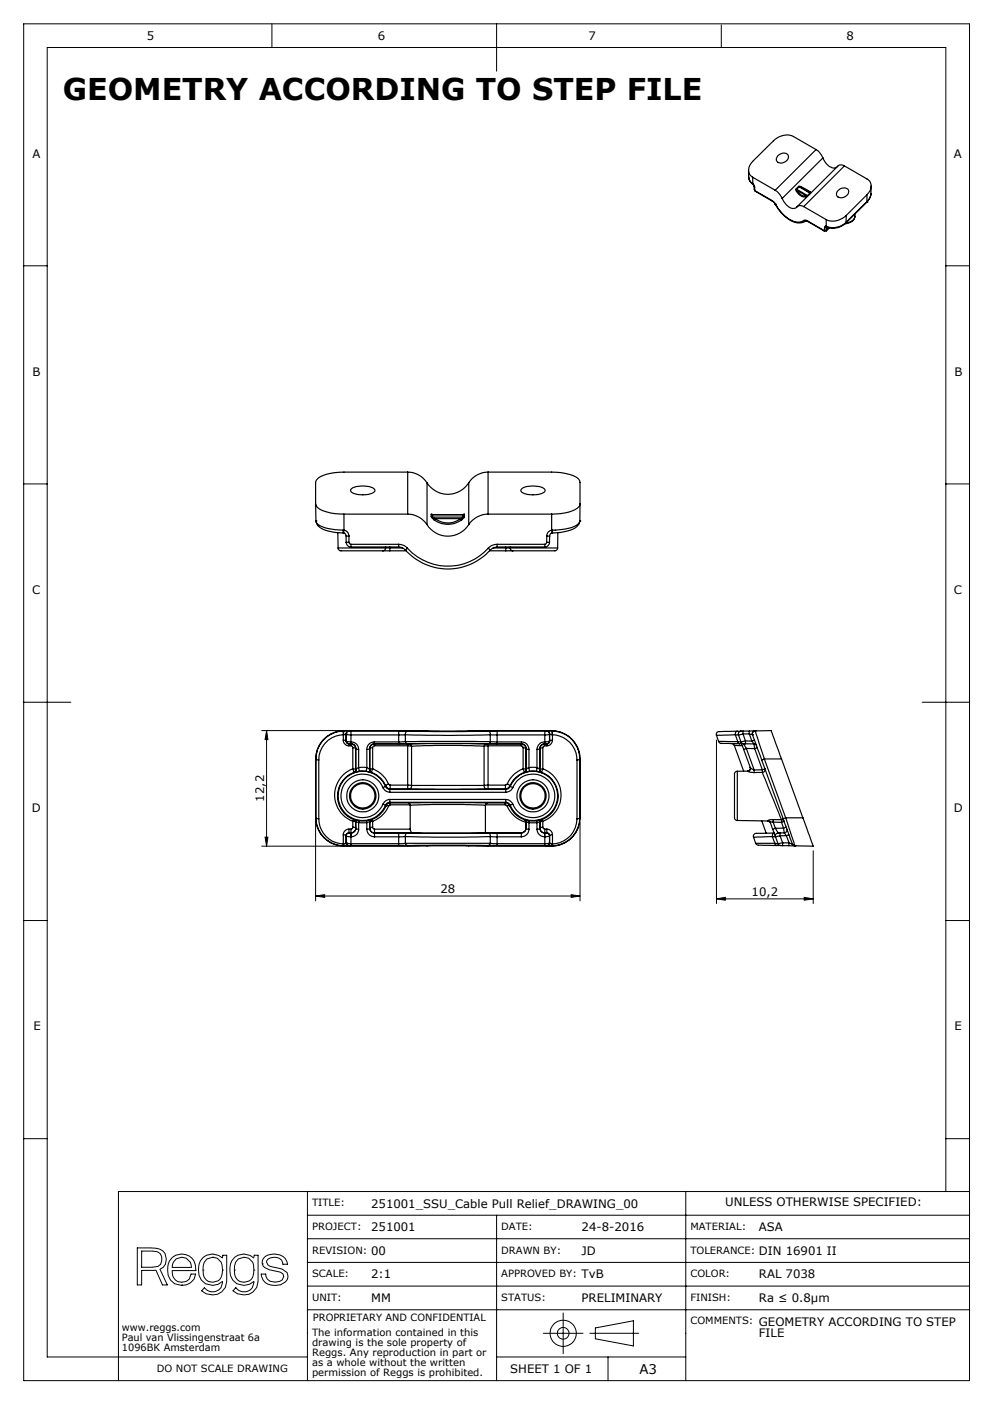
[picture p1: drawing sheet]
<svg xmlns="http://www.w3.org/2000/svg" width="210mm" height="297mm" viewBox="0 0 210 297" stroke-linecap="round" stroke-linejoin="round" font-family="sans-serif">
<g fill="none" stroke="#000" stroke-width=".21">
<path d="M5 5h200v287.1h-200zM57.5 5v5.1M105 5v10.1M152.5 5.3v4.8M5 56.2h5M200 56.2h5M5 102.4h5M200 102.4h5M5 148.6h10M55.4 154.5h16.4M56.4 154.5v24.5M56.4 154.5l.3 2h-.6z"/>
<path d="M151.5 156.6v34.5M195 148.6h10M55.4 179h16.4M56.1 177.1h.6l-.3 1.9zM66.7 174v16.6M122.7 174v16.6M172 180v11.1M5 194.7h5M66.7 189.5l2-.2v.5zM66.7 189.5h56M120.8 189.3l1.9 .2-1.9 .3zM151.5 190.1l1.9-.3v.6z"/>
<path d="M151.5 190.1h20.5M170.1 189.8l1.9 .3-1.9 .3zM200 194.7h5M5 240.9h5M65 252.1v40M65 257.1h140M105 257.1v35M145 252.1v40M200 252.1v-242h-190v277h55M200 240.9h5M205 252.1h-180v40M29 264h2.9a3.1 3.1 0 0 1 3 1.1 2.31 2.31 0 0 1-1.1 3.4l1.6 3.3h-1l-1.4-3.1h-3v3.1h-1z"/>
<path d="M30 264.7l3.3 .1a1.81 1.81 0 0 1 .1 3.1l-1.2 .2h-2.2zM37.3 266.3l1.1-.3a2.04 2.04 0 0 1 2.1 2.1h-4.1l.3-1.1zM38.4 271.2a2.05 2.05 0 0 1-2-2.4h5a3 3 0 0 0-2.9-3.5 3 3 0 0 0-3 3.4 2.92 2.92 0 0 0 2.9 3.2M38.4 271.9h.1M38.4 271.2h.1M38.4 266h.1M38.5 271.8h.1M40.4 269.6l-.4 1-.6 .5-.9 .1M40.4 269.5h1a2.67 2.67 0 0 1-2.9 2.4M40.4 269.5v.1M42.9 268.7a2.11 2.11 0 0 0 2.1 2.5 2.11 2.11 0 0 0 2.1-2.5M42.9 268.7h.1"/>
<path d="M43 266a3.1 3.1 0 0 1 4 .1l.1-.6h.8v5.6a3.1 3.1 0 0 1-2 2.7 3.1 3.1 0 0 1-3.2-.8l.5-.6a2.2 2.2 0 0 0 3.5 0l.4-1.3a2.97 2.97 0 0 1-3.4 .6 2.97 2.97 0 0 1-1.7-3 3.3 3.3 0 0 1 1-2.7zM45 266a2.19 2.19 0 0 0-2.1 2.7M45 266a2.24 2.24 0 0 1 2.1 2.7M45 266h.1M47.1 268.7h.1M49.6 268.7a2.14 2.14 0 0 1 .7-2.3 2.14 2.14 0 0 1 2.3-.2l.8 .8 .3 1.7M49.6 268.7a2.11 2.11 0 0 0 2 2.5 2.11 2.11 0 0 0 2.1-2.5M49.6 268.7h.1M49.6 266a3.1 3.1 0 0 1 4.1 .1l.1-.6h.8v5.6a3.1 3.1 0 0 1-2 2.7 3.1 3.1 0 0 1-3.3-.8l.5-.6a2.2 2.2 0 0 0 3.6 0l.3-1.3a2.97 2.97 0 0 1-3.4 .6 2.97 2.97 0 0 1-1.7-3 3.3 3.3 0 0 1 1-2.7zM53.7 268.7h.1M55.5 267.4h.1M56 265.9a3.5 3.5 0 0 1 4.4 .4l.4 1.1h-1a1.78 1.78 0 0 0-2.6-1.3l-.5 .2-.3 .6a1.2 1.2 0 0 0 1.2 1.1l.5 .1a4.2 4.2 0 0 1 2.6 1.1l.2 .8a2.77 2.77 0 0 1-3.5 1.8 2.37 2.37 0 0 1-2.2-2.3h1a1.53 1.53 0 0 0 .9 1.5 2.91 2.91 0 0 0 2.6-.2l.3-.8a1.04 1.04 0 0 0-1.1-1l-1.8-.4a2.09 2.09 0 0 1-1.6-1.2v-.8z"/>
<path d="M65 277.1h140M65 262h140M65 267h140M65 272.1h140M119.1 277.7v8.6M105 287.1h40M114.9 282h8.4M124.7 282h10.4M125.9 280.9l8-1.5v5.3l-8-1.5zM128.6 287.1v5"/>
<circle cx="119.1" cy="282" r="2.76"/>
<circle cx="119.1" cy="282" r="1.23"/>
</g>
<g fill="#000">
<path d="M56.4 154.5l.3 2h-.6zM56.1 177.1h.6l-.3 1.9z"/>
<path d="M66.7 189.5l2-.2v.5zM120.8 189.3l1.9 .2-1.9 .3zM151.5 190.1l1.9-.3v.6zM170.1 189.8l1.9 .3-1.9 .3z"/>
</g>
<g fill="none" stroke="#000" stroke-width=".25">
<path d="M158.3 36.1v1.4M158.3 37.5a1.92 1.92 0 0 0 .9 1.5M158.4 37.5l.2 .9 .5 .4M159.1 38.8l.1 .2M159.1 38.8l.1 .1M159.2 37.5v1.4M159.2 37.5l4.7 2.7M159.2 38.9l.4 .7M159.2 38.9v.1M159.2 39h.1M159.2 39l.3 .5M159.5 39.5l.1 .1"/>
<path d="M159.5 39.5v.5M159.6 39.6v.5M164.5 32.9a1.26 1.26 0 0 1 2.3 .3 1.5 1.5 0 0 1-1.1 1.2 1.5 1.5 0 0 1-1.5-.4v-.6zM168.4 40v.4M168.4 40h.1M168.9 39.4l.5 .1M168.9 39.4l.1 .1M168.9 39.4l-.5 .6M169 39.5l.3 .1M169 39.5l-.5 .5M169 39.5l2.3 1.3M169.3 39.6l1.9 1.1"/>
<path d="M169.4 39.5l2.1 1.2M169.4 39.5l-.1 .1M172.6 31.6a3.7 3.7 0 0 1 1.4 1.8M172.6 31.6l-4.8-2.7a3.8 3.8 0 0 0-4.2 .9l-4.4 4.3a2.08 2.08 0 0 0 0 3.4M172.6 31.6l-8.7 8.6M174 33.4a2.64 2.64 0 0 0 2.7 2.1l.3-.2M174 33.4l-8.6 8.6M178.6 35.1l4.7 2.7a1.97 1.97 0 0 1 0 3.4M178.6 35.1a1.11 1.11 0 0 0-1.4 0l-8.6 8.6M178.6 35.1l-8.6 8.6M184.2 39.4v1.6M159.5 40l.3 .5"/>
<path d="M159.5 40l.1 .1M159.6 40.1l.1 .3M159.7 40.4l.1 .1M159.7 40.4l3.6 2M159.8 40.5l3.6 2.1M163.3 42.4l.7 .7M163.3 42.4l.1 .2M163.4 42.6l.5 .6M163.9 43.2a7.3 7.3 0 0 0 4.9 4l.8-.1 .8-.4M163.9 40.2l.7 .5 .8 1.3M163.9 43.2h.1M164 43.1a7 7 0 0 0 4.6 3.9l.8-.1 .6-.3"/>
<path d="M164 43.1l-.1 .1M165.4 42l.2 .3a2.44 2.44 0 0 0 2.6 1.7 1.19 1.19 0 0 1 1.8-.3M168.4 40.4a2.06 2.06 0 0 0 2.1 1.2M168.5 40l.1 .3M168.5 40l2.3 1.4M168.6 40.3l-.2 .1M168.6 40.3a1.73 1.73 0 0 0 1.9 1.1M168.6 40.3l1.9 1.1M170 43.7l4.7 2.8M170 46.6l.3 .2h.4M170 46.6l.7 .1M170.5 41.4v.2"/>
<path d="M170.7 46.7v.1M170.7 46.7l3.5 2.1M170.7 46.8l3.6 2.1M170.8 41.4h-.3M170.8 41.4h.1M170.9 41.4l-.4 .2M171.2 40.7l.1 .1M171.2 40.7h.3M171.3 40.8l.1 .1M171.3 40.8l-.5 .6M171.4 40.9l-.5 .5M171.5 40.7l-.1 .2"/>
<path d="M174.2 48.8l.1 .1M174.4 48.6l-.2 .2M174.4 48.1h.4M174.4 48.6h.4M174.4 48.1v.5M174.7 47.8l.1 .1M174.7 47.8h-.2l-.1 .3M174.7 47.8l.2 .2M174.7 46.5v1.3M174.8 48.8l-.5 .1M174.8 47.9l.1 .1M174.8 48.6v.2"/>
<path d="M174.8 48.1v.5M174.8 48v.1M174.9 48l-.1 .1M175.3 48.3v-.1l-.5 .4M175.3 48.3l-.5 .5M175.4 48.2l-.1 .1M177.3 40.2a1.34 1.34 0 0 1 2.2 .2 1.48 1.48 0 0 1-1 1.3 1.48 1.48 0 0 1-1.5-.3v-.7zM178.9 47.1a3.7 3.7 0 0 1-4 .9M178.9 47a3.8 3.8 0 0 1-4.1 .9M178.9 47v.1M179 45.6a3.8 3.8 0 0 1-4.3 .9M179 45.6l-.1 1.4"/>
<path d="M180.8 45.8a2.07 2.07 0 0 1-2.1 1.6M180.8 45.3a1.75 1.75 0 0 1-1.8 1.9h-.2M183.3 42.8h.1M183.3 42.6v.2M183.3 42.8l-4.4 4.3M183.3 41.2l-4.3 4.4M183.3 41.2v1.4M183.3 42.6l-4.4 4.4M184.2 41.1l-.4 1-.5 .7M184.2 41v.1a2.54 2.54 0 0 1-.9 1.5M86.2 99.9h-13.5a8.2 8.2 0 0 0-5.7 1.6l-.3 .6v4.5M86.2 99.9a5 5 0 0 1 4.1 2.2"/>
<path d="M86.2 99.9v8.9M103.2 99.9h13.5l2.9 .3a4.5 4.5 0 0 1 3 1.5l.1 4.9M103.2 99.9a4.9 4.9 0 0 0-4.1 2.2M103.2 99.9v8.9M66.7 106.6a1.96 1.96 0 0 0 1.5 1.4 11.3 11.3 0 0 0 4.5 .8M66.7 106.6l.1 3.6M66.8 110.2a2.28 2.28 0 0 0 2.1 2l2 .4 1.7 .1M66.8 110.2h.1M66.8 110.2a1.74 1.74 0 0 0 1.5 1.3l2.5 .5 1.8 .1M71.4 112.7l.1 3.2M71.5 115.9a.76 .76 0 0 0 1.1 .6h8.4M71.5 115.9h10"/>
<path d="M72.6 112.1v.6M72.6 112.1h.1M72.6 112.7h.1M72.7 112.7l.4 .3 .1 .4M72.7 112.1a1.3 1.3 0 0 1 1.1 1.3M72.7 112.1v.6M72.7 108.8v3.3M72.7 108.8h13.5M73.2 114.7l.4 .8 .6 .2M73.2 113.4h.6M73.2 114.7h.6M73.2 113.4v1.3"/>
<path d="M73.8 114.7l.4 .4M73.8 113.4v1.3M74.2 115.1v.6M74.2 115.7h10.1M74.2 115.1h10.1M74.3 103.5a4.8 4.8 0 0 1 4.9 0l.1 .2a2.51 2.51 0 0 1-2.6 1 3.5 3.5 0 0 1-2.5-.8zM81 116.5h1.4M81.5 115.9a.6 .6 0 0 1-.5 .6M81.5 115.9h.9M81.5 115.7v.2M82.4 115.9v.6M82.4 116.5h3.5"/>
<path d="M82.4 115.7v.2M82.4 115.9h2.8M84.3 115.7l.8 .2 .6 .5M84.3 115.1l.4 .1a2.11 2.11 0 0 1 1.4 .8M84.3 115.1v.6M85.7 116.3a12 12 0 0 0 18 0M86.1 116a11.5 11.5 0 0 0 17.2 0M86.1 116l-.4 .4M86.2 108.8a5.1 5.1 0 0 1 4.1 2.2M90.3 111a5.2 5.2 0 0 0 8.8 0M90.3 102.1a5.2 5.2 0 0 0 8.8 0M90.3 102.1v8.9"/>
<path d="M91.2 109.3l.6 .7M91.2 109.3l.3 .1M91.2 108.8l.3 .1M91.2 108.8l.4 .1M91.2 108.8v.5M91.5 108.9h.1M91.5 109.4l.5 .3M91.5 109.4h6.5M91.5 108.9v.5M91.5 108.9h6.5M91.5 108.9h6.4M91.8 110a4.9 4.9 0 0 0 5.8 0"/>
<path d="M92 109.7l-.2 .3M92 109.7a4.5 4.5 0 0 0 5.4 0M92 109.7h5.4M97.4 109.7l.2 .3M97.9 108.9h.1M98 109.4l-.6 .3M98 108.9v.5M98.2 109.3l-.6 .7M98.2 109.3l-.2 .1M98.2 108.8l-.2 .1M98.2 108.8l-.3 .1M98.2 108.8v.5"/>
<path d="M99.1 102.1v8.9M103.2 108.8a4.9 4.9 0 0 0-4.1 2.2M103.2 108.8h13.5M103.5 116.5h3.5M104.3 115.9h2.7M105.1 115.7l-.7 .2-.7 .5-.4-.4M105.1 115.1l-1.2 .3-.6 .6M105.1 115.1v.6M105.1 115.7h10.1M105.1 115.1h10.1M107 115.9h.9M107 115.9v.6"/>
<path d="M107 116.5h1.4M107 115.7v.2M107.9 115.7v.2M107.9 115.9a.55 .55 0 0 0 .5 .6M107.9 115.9h10M110.3 103.5a4.8 4.8 0 0 1 4.9 0l.1 .2a2.12 2.12 0 0 1-2.2 1 3.6 3.6 0 0 1-2.9-.8zM115.2 115.1v.6M115.6 114.7l-.1 .3-.3 .1M115.6 114.7h.6M115.6 113.4h.6M115.6 113.4v1.3M116.2 114.7l-.3 .8-.7 .2"/>
<path d="M116.2 113.4v1.3M116.7 112.1a1.22 1.22 0 0 0-1.1 1.3M116.7 112.1h.1M116.7 112.1l.1 .6M116.7 108.8v3.3M116.8 112.7h.1M116.8 112.7l-.4 .3-.2 .4M117.9 115.9a.8 .8 0 0 1-1.1 .6h-8.4M118 112.7l-.1 3.2M122.6 110.2a2.73 2.73 0 0 1-2.5 2.1l-.5 .1a5.5 5.5 0 0 1-2.8 .2v-.5M122.6 110.2h.1M122.6 110.2v.1a2.67 2.67 0 0 1-2.4 1.5l-3.4 .3"/>
<path d="M122.7 106.6a1.81 1.81 0 0 1-1.7 1.5l-2.4 .6-1.9 .1M122.7 106.6l-.1 3.6M72.6 154.6a5.9 5.9 0 0 0-5.8 5.9M72.6 154.6v.8M72.6 154.6h.1M72.6 156.6l.6 .2M72.6 155.4a5.3 5.3 0 0 0-5.2 5.4M72.6 156.6a1.2 1.2 0 0 0 1.2 1.2M72.6 155.4v1.2M72.6 155.4h.1M72.7 154.6l1.1 .1M72.7 154.5l20.5 .2 23.5-.2"/>
<path d="M72.7 154.6v.8M72.7 154.5a6.1 6.1 0 0 0-6 6M72.7 154.5v.1M73.2 155.3l.3 .1 .7 .1M73.2 156.7l1 .2M73.2 156.7a.6 .6 0 0 0 .6 .6M73.2 155.3h.1M73.2 156.8a.6 .6 0 0 0 .6 .6M73.2 155.3l-.5 .1M73.2 155.3v1.5M73.8 154.7h.4M73.8 154.7h.1"/>
<path d="M73.8 154.7a.6 .6 0 0 0-.6 .6M73.8 157.3h.4M73.8 157.4v.4M73.8 157.3v.1M73.8 157.4h.4M73.8 157.8h.4M74.2 154.7v.8M74.2 156.9v.4M74.2 157.4a.96 .96 0 0 1 1 1M74.2 157.8l.3 .1 .1 .3M74.2 157.4v.4M74.2 154.7h10.1"/>
<path d="M74.2 157.3h.1M74.2 155.5h10.1M74.2 156.9h.1M74.2 155.5v1.4M74.3 156.9a1.57 1.57 0 0 1 1.5 1.6M74.3 157.3a.96 .96 0 0 1 .9 1M74.3 156.9v.4M74.3 157.3l-.1 .1M74.6 158.2l.6 .2M74.6 158.2v4.4M75.2 158.3l.6 .2M75.2 158.3v.1"/>
<path d="M75.2 158.3v4.6M75.8 158.5v3.9M77.6 158.5v3.9M78.2 158.3l-.6 .2M78.2 158.3v.1M78.2 158.3v4.6M78.8 158.2l-.6 .2M78.8 158.2v4.4M79.2 156.9a1.57 1.57 0 0 0-1.6 1.6M79.2 157.3a.96 .96 0 0 0-1 1M79.2 156.9v.4M79.2 157.3h5.1"/>
<path d="M79.2 157.3v.1M79.2 156.9h5.1M79.2 157.4a.96 .96 0 0 0-1 1M79.2 157.4v.4M79.2 157.8l-.3 .1-.1 .3M79.2 157.4h7M79.2 157.8h7M84.3 154.7h1.8M84.3 157.3h1.8M84.3 154.7v.8M84.3 156.9v.4M84.3 155.5v1.4"/>
<path d="M85.7 156.9h18M85.7 155.4l8.6 .2 9.4-.2M85.7 156.9l.4 .4M85.7 155.4l-1.4 .1M85.7 156.9h-1.4M85.7 155.4v1.5M86.1 154.7h17.2M86.1 154.7a.6 .6 0 0 0-.4 .7M86.1 157.3h17.2M86.2 157.4h.3M86.2 157.8l.8 .1M86.2 157.4v.4"/>
<path d="M86.2 157.8v8.3M86.5 157.4h16.4M86.5 157.4l.4 .1 .1 .4M87 157.9l5-.2 10.4 .2M87 157.9v8.3M102.4 157.9v8.3M102.9 157.4h.3M102.9 157.4l-.3 .1-.2 .4M103.2 157.4v.4M103.2 157.8l-.8 .1M103.2 157.8v8.3M103.2 157.4h7"/>
<path d="M103.2 157.8h7M103.3 154.7a.55 .55 0 0 1 .4 .7M103.3 157.3h1.8M103.7 156.9l-.2 .3-.2 .1M103.7 155.4l1.4 .1M103.7 156.9h1.4M103.7 155.4v1.5M105.1 154.7h-1.8M105.1 154.7v.8M105.1 156.9v.4M105.1 154.7h10.1M105.1 157.3h5.2"/>
<path d="M105.1 155.5v1.4M105.1 155.5h10.1M105.1 156.9h5.2M110.2 157.4a.96 .96 0 0 1 1 1M110.2 157.4v.4M110.2 157.8l.4 .1v.3M110.3 156.9a1.57 1.57 0 0 1 1.6 1.6M110.3 156.9v.4M110.3 157.3a.96 .96 0 0 1 1 1M110.3 157.3l-.1 .1M110.6 158.2l.6 .2M110.6 158.2v4.4"/>
<path d="M111.2 158.4v4.4M111.3 158.3l.6 .2M111.3 158.3l-.1 .1M111.3 158.3v4.6M111.9 158.5v3.9M113.6 158.5v3.9M114.2 158.3l-.6 .2M114.2 158.3v.1M114.2 158.3v4.6M114.2 158.4v4.4M114.8 158.2l-.6 .2M114.8 158.2v4.4"/>
<path d="M115.1 156.9a1.63 1.63 0 0 0-1.5 1.6M115.1 157.3a1.03 1.03 0 0 0-.9 1M115.1 156.9v.4M115.1 157.3h.1M115.1 156.9h.1M115.1 157.3l.1 .1M115.2 154.7h.4M115.2 154.7v.8M115.2 157.3h.4M115.2 156.9v.4M115.2 157.4a1.02 1.02 0 0 0-1 1M115.2 157.8l-.3 .1-.1 .3"/>
<path d="M115.2 157.4v.4M115.2 157.4h.4M115.2 155.5v1.4M115.2 157.8h.4M115.6 154.7a.6 .6 0 0 1 .6 .6M115.6 154.7h.1M115.6 157.3v.1M115.6 157.4v.4M116.2 155.3l-.3 .1-.7 .1M116.2 156.7l-1 .2M116.2 156.7a.6 .6 0 0 1-.6 .6M116.2 155.3v1.4"/>
<path d="M116.2 155.3h.1M116.2 156.7v.1M116.2 156.8a.6 .6 0 0 1-.6 .6M116.2 155.3l.6 .1M116.2 155.3v1.5M116.7 154.6l-1.1 .1M116.7 154.6l.1 .8M116.7 154.6h.1M116.7 154.5a6 6 0 0 1 6 6M116.7 154.5v.1M116.8 155.4h.1M116.8 156.6l-.6 .2"/>
<path d="M116.8 155.4a5.4 5.4 0 0 1 5.2 5.4M116.8 156.6a1.2 1.2 0 0 1-1.2 1.2M116.8 154.6v.8M116.8 154.6a6 6 0 0 1 5.8 5.9M116.8 155.4v1.2M151.5 155.6l.5 1.3M152 156.9l.2 .3 .3 .1h3.9M152 156.8l4 .1M152 154.8a.59 .59 0 0 0-.5 .8M154.7 157.3l.4 .1 .2 .3M155.3 157.7l1.7 .1M155.3 157.7l2 5.4"/>
<path d="M155.5 155.4l.7 .1M155.5 155.4l-4 .2M155.5 155.4l.5 1.5M155.9 154.7a.56 .56 0 0 0-.4 .7M155.9 154.7l-3.8 .1M156 156.9l.4 .4M156 156.9h.7M156.2 155.5l.5 1.4M156.4 157.3h.4M156.7 154.7a.63 .63 0 0 0-.5 .8M156.7 154.7h.4M156.7 156.9l.5 .4"/>
<path d="M156.7 156.9l.6 1.6M156.7 154.7h-.8M157.1 154.7v.6M157.1 155.3l-.9 .2M157.1 154.7h1.4M157.1 155.3h1.4M157.1 155.3l.6 1.4M157.2 157.3h.5M157.2 157.3l.6 1M157.3 158.5l1.4 3.9M157.7 156.7v.6M157.7 156.7l-1 .2"/>
<path d="M157.7 156.7l1.3 .1M157.7 157.3l1.8 .1M157.8 158.3l-.5 .2M157.8 158.3l1.8 .1M157.8 158.3l1.7 4.6M158.5 155.3l.6 .1M158.5 154.7v.6M158.5 155.3l.5 1.5M159 156.8l.5 .6M159.1 155.4l2 5.4M159.1 155.4h.1M159.5 157.4l.5 .4"/>
<path d="M159.5 157.4l.1 1M159.6 156.6l-.6 .2M159.6 158.4l1.6 4.4M159.7 154.7l1.9 5.8M159.7 154.6h.1M159.7 154.6l3.4-.1 2.2 6M159.7 154.6a.59 .59 0 0 0-.6 .8M159.7 154.6l-1.2 .1M160.1 158.2l-.5 .2M66.7 173a6 6 0 0 0 6 6M66.7 160.5v12.5M66.7 160.5h.1"/>
<path d="M66.7 173h.1M66.8 160.5l.6 .3M66.8 173l.6 .2M66.8 173a5.9 5.9 0 0 0 5.8 5.9M66.8 160.5v12.5M67.4 173.2a5.4 5.4 0 0 0 5.2 5.3M67.4 160.8v12.4M72.6 178.9h.1M72.6 178.5v.4M72.6 176.6l.6 .2M72.6 176.6v1.9M72.6 178.5h.1"/>
<path d="M72.7 178.5v.4M72.7 179h44M72.7 178.9v.1M73.2 176.8l1 .2M73.2 178.3l1 .2M73.2 178.3a.6 .6 0 0 0 .6 .6M73.2 178.3h.1M73.2 178.3l-.5 .2M73.2 176.8v1.5M73.8 175.4a1.19 1.19 0 0 0-1.2 1.2M73.8 178.9h-1.1M73.8 178.9h.1"/>
<path d="M73.8 176.2h.4M73.8 176.2a.6 .6 0 0 0-.6 .6M73.8 176.2l-.4 .1-.2 .5M73.8 175.4v.8M73.8 176.2h.1M73.8 175.4h.4M74.2 178.9h-.4M74.2 176.2v.8M74.2 178.5v.4M74.2 175.4v.8M74.2 177v1.5M74.2 176.2h.1"/>
<path d="M74.2 178.9h10.1M74.2 177h.1M74.2 178.5h10.1M74.3 176.2v.8M74.6 162.6a5.9 5.9 0 0 0-3.8 5.6 5.9 5.9 0 0 0 3.8 5.5M74.6 175l-.1 .3-.3 .1M74.6 162.6l.6 .2M74.6 162.6l.2 .8M74.6 173.7l.6 .3M74.6 175l.6 .2M74.6 173.7v1.3M74.8 163.4a5.3 5.3 0 0 0-3.4 5 5.3 5.3 0 0 0 3.4 5"/>
<path d="M74.8 163.4h.1M74.8 173.4l-.2 .3M74.8 173.4l.3 .1 .1 .5M74.8 173.4h.1M74.9 173.4l1.1 .2M74.9 173.4l.3 .5M75.2 162.8l-.1 .5-.3 .1M75.2 175.2a.95 .95 0 0 1-1 1M75.2 162.8v.1M75.2 175.2h.1M75.2 162.9v.2l-.3 .3M75.2 173.9l.6 .1"/>
<path d="M75.2 175.2l.6 .2M75.2 175.2a1.02 1.02 0 0 1-.9 1M75.2 173.9v1.3M75.2 173.9v.1M75.8 162.4h1.8M75.8 162.4l-.6 .5M75.8 162.4l.2 .8M75.8 174h1.8M75.8 175.4a1.55 1.55 0 0 1-1.5 1.6M75.8 174v1.4M76 173.6h1.5M76 163.2l-1.1 .2"/>
<path d="M76 163.2h1.5M76 173.6l-.2 .4M77.5 163.2l1.1 .2M77.5 173.6l.1 .4M77.6 162.4l.6 .5M77.6 162.4l-.1 .8M77.6 175.4a1.61 1.61 0 0 0 1.6 1.6M77.6 174v1.4M78.2 162.9l.4 .5M78.2 173.9l-.6 .1M78.2 175.2l-.6 .2M78.2 175.2a1.02 1.02 0 0 0 1 1"/>
<path d="M78.2 173.9v1.3M78.2 173.9v.1M78.2 162.8l.2 .5 .2 .1M78.2 175.2a.95 .95 0 0 0 1 1M78.2 162.8v.1M78.2 175.2h.1M78.6 173.4l-1.1 .2M78.6 173.4l-.4 .5M78.6 173.4h.1M78.6 163.4h.1M78.6 163.4a5.2 5.2 0 0 1 3 2.9M78.6 173.4l-.2 .1-.2 .5"/>
<path d="M78.6 173.4l.2 .3M78.8 162.6l-.6 .2M78.8 162.6l1.7 1.1a5.3 5.3 0 0 1 1.7 2.1M78.8 162.6l-.2 .8M78.8 175l.1 .3 .3 .1M78.8 173.7l-.6 .3M78.8 175l-.6 .2M78.8 173.7v1.3M79.2 176.2v.8M79.2 175.4v.8M79.2 175.4h7.5M79.2 176.2h8.1"/>
<path d="M79.2 176.2h5.1M79.2 176.2h.1M79.2 177h5.1M81 166.6a4.6 4.6 0 0 0-7.1-1.8 4.6 4.6 0 0 0 .1 7.3 4.6 4.6 0 0 0 7-2M81 166.6a1.66 1.66 0 0 0 1.4 1M81 170.1l.5 .2M81.5 166.4a5.2 5.2 0 0 0-8-2.2 5.2 5.2 0 0 0 0 8.3 5.2 5.2 0 0 0 8-2.2M81.5 166.4l-.5 .2M81.5 166.4l.3 .4 .6 .2M81.5 170.3l.1 .2M81.6 166.3a.92 .92 0 0 0 .9 .6M81.6 166.3l-.1 .1"/>
<path d="M81.6 170.5a5.3 5.3 0 0 1-3 2.9M81.6 170.5h.6M82.2 165.8l.3 .3M82.2 165.8l-.6 .5M82.2 170.5a6 6 0 0 1-3.4 3.2M82.4 169.1a1.57 1.57 0 0 0-1.4 1M82.4 167v.6M82.4 169.1v.6M82.4 169.7a.98 .98 0 0 0-.9 .6M82.4 169.1h24.6M82.4 167.6h24.6M82.4 167h24.6"/>
<path d="M82.4 169.7h24.6M82.4 169.7l.1 .2M82.5 166.1v.8M82.5 166.9l-.1 .1M82.5 166.9h3.7M82.5 166.1h3.7M82.5 169.9a.98 .98 0 0 0-.9 .6M82.5 170.2l-.3 .3M82.5 169.9v.3M82.5 169.9h3.9M82.5 170.2h4.2M84.3 176.2h1.8"/>
<path d="M84.3 178.9h1.8M84.3 176.2v.8M84.3 178.5v.4M84.3 177v1.5M85.7 177l5.9 .1 12.1-.1M85.7 178.4h18M85.7 178.4l.2 .4 .2 .1M85.7 177h-1.4M85.7 178.4l-1.4 .1M85.7 177v1.4M86.1 176.2h17.2M86.1 176.2a.68 .68 0 0 0-.4 .8"/>
<path d="M86.1 178.9h17.2M86.2 166.9h.3M86.2 166.1l.8 .1M86.2 166.1v.8M86.4 169.9h16.6M86.4 169.9l.3 .3M86.5 166.9h16.4M86.7 170.4l4.7-.2 11.3 .2M86.7 175.4l.2 .5 .4 .3M86.7 170.2v5.2M87 166.2h15.4M87 166.2a.62 .62 0 0 1-.5 .7"/>
<path d="M87.3 176.2h15.4M102.4 166.2a.62 .62 0 0 0 .5 .7M102.7 176.2h7.5M102.7 170.4v5.8M102.7 170.2v.2M102.7 170.2h4.2M103 169.9l-.3 .3M103 169.9h3.9M103.2 166.9h-.3M103.2 166.1l-.8 .1M103.2 166.1v.8M103.2 166.9h3.7"/>
<path d="M103.2 166.1h3.7M103.3 176.2a.6 .6 0 0 1 .4 .8M103.3 176.2h1.8M103.3 178.9h1.8M103.7 178.4l-.2 .3-.2 .2M103.7 177h1.4M103.7 178.4l1.4 .1M103.7 177v1.4M105.1 176.2v.8M105.1 178.5v.4M105.1 177v1.5M105.1 176.2h5.1"/>
<path d="M105.1 178.9h10.1M105.1 177h5.1M105.1 178.5h10.1M106.9 169.9a.92 .92 0 0 1 .9 .6M106.9 170.2l.3 .3M106.9 169.9v.3M106.9 166.1v.8M106.9 166.9l.1 .1M107 169.1a1.66 1.66 0 0 1 1.4 1M107 169.7a.94 .94 0 0 1 .9 .6M107 169.1v.6M107 167v.6"/>
<path d="M107 169.7l-.1 .2M107.2 170.5a6 6 0 0 0 4 3.5M107.3 165.8l-.4 .3M107.3 165.8l.5 .5M107.8 170.5a5.2 5.2 0 0 0 3 2.9M107.8 170.5h-.6M107.8 166.3a.98 .98 0 0 1-.9 .6M107.8 166.3l.1 .1M107.9 170.3l-.1 .2M107.9 166.4a1.11 1.11 0 0 1-.9 .6M107.9 166.4l.5 .2M107.9 166.4a5.2 5.2 0 0 1 8-2.1 5.2 5.2 0 0 1 0 8.3 5.2 5.2 0 0 1-8-2.3"/>
<path d="M108.4 170.1l-.5 .2M108.4 166.6a4.6 4.6 0 0 1 7.1-1.9 4.6 4.6 0 0 1 0 7.3 4.6 4.6 0 0 1-7.1-1.9M108.4 166.6a1.66 1.66 0 0 1-1.4 1M110.2 176.2h.1M110.2 176.2v.8M110.6 162.6l.6 .2M110.6 162.6l-.6 .3a5.9 5.9 0 0 0-2.7 2.9M110.6 162.6l.2 .8M110.8 163.4a5.5 5.5 0 0 0-3 2.9M110.8 173.4h.1M110.8 173.4l.4 .6M110.8 163.4h.1"/>
<path d="M110.9 173.4l1 .2M110.9 173.4l.4 .5M111.2 162.8l-.1 .4-.3 .2M111.2 174h.1M111.2 175.2a1.02 1.02 0 0 1-1 1M111.2 162.8l.1 .1M111.2 174v1.2M111.2 175.2h.1M111.3 162.9l-.4 .5M111.3 173.9l.6 .1M111.3 175.2l.6 .2M111.3 175.2a1.02 1.02 0 0 1-1.1 1"/>
<path d="M111.3 173.9v1.3M111.3 173.9l-.1 .1M111.9 162.4h1.7M111.9 162.4l-.6 .5M111.9 162.4v.8M111.9 174h1.7M111.9 175.4a1.61 1.61 0 0 1-1.7 1.6M111.9 174v1.4M111.9 163.2l-1 .2M111.9 163.2h1.6M111.9 173.6h1.6M111.9 173.6v.4"/>
<path d="M113.5 163.2l1 .2M113.5 173.6l.1 .4M113.6 162.4l.6 .5M113.6 162.4l-.1 .8M113.6 175.4a1.61 1.61 0 0 0 1.6 1.6M113.6 174v1.4M114.2 162.9l.3 .5M114.2 173.9l-.6 .1M114.2 175.2l-.6 .2M114.2 175.2a1.02 1.02 0 0 0 1 1M114.2 173.9v1.3M114.2 173.9v.1"/>
<path d="M114.2 162.8l.1 .4 .3 .2M114.2 174v1.2M114.2 162.8v.1M114.2 175.2h.1M114.5 173.4l-1 .2M114.5 173.4l-.3 .5M114.5 173.4h.1M114.6 163.4h-.1M114.6 163.4a5.3 5.3 0 0 1 3.4 5 5.3 5.3 0 0 1-3.4 5M114.6 173.4l.2 .3M114.6 173.4l-.3 .2-.1 .4M114.8 175l.1 .3 .3 .1"/>
<path d="M114.8 162.6a5.9 5.9 0 0 1 3.8 5.6 5.9 5.9 0 0 1-3.8 5.5M114.8 162.6l-.6 .2M114.8 162.6l-.2 .8M114.8 173.7l-.6 .3M114.8 175l-.6 .2M114.8 173.7v1.3M115.2 176.2v.8M115.2 176.2h.1M115.2 177h.1M115.2 178.9h.4M115.2 176.2h.4M115.2 178.5v.4"/>
<path d="M115.2 175.4v.8M115.2 177v1.5M115.2 175.4h.4M115.6 176.2a.6 .6 0 0 1 .6 .6M115.6 178.9h.1M115.6 175.4a1.19 1.19 0 0 1 1.2 1.2M115.6 178.9h1.1M115.6 176.2l.4 .1 .2 .5M115.6 175.4v.8M115.6 176.2h.1M116.2 176.8l-1 .2M116.2 178.3l-1 .2"/>
<path d="M116.2 178.3a.6 .6 0 0 1-.6 .6M116.2 176.8v1.5M116.2 178.3h.1M116.2 178.3l.6 .2M116.2 176.8h.1M116.7 178.9v.1M116.7 178.9h.1M116.8 178.5l-.1 .4M116.8 178.5h.1M116.8 178.5v.4M116.8 176.6l-.6 .2M116.8 176.6v1.9"/>
<path d="M122 173.2a5.3 5.3 0 0 1-5.2 5.3M122 160.8v12.4M122.6 160.5l-.6 .3M122.6 173l-.6 .2M122.6 173a6 6 0 0 1-5.8 5.9M122.6 160.5h.1M122.6 160.5v12.5M122.6 173h.1M122.7 173a6 6 0 0 1-6 6M122.7 160.5v12.5M155.9 163.2a.79 .79 0 0 0-.6 1.1v8.7a.6 .6 0 0 0 .6 .6M155.9 163.2v10.4"/>
<path d="M155.9 173.6l6.5 .1M158.1 163.2l1.4 .2M158.1 163.1l-2.2 .1M158.1 163.1v.1M158.6 162.3a.63 .63 0 0 1-.5 .8M158.7 162.4l.8 .5M158.7 162.4a.58 .58 0 0 1-.6 .8M159.5 162.9v.5M159.8 178.4l.6 .4M159.8 178.4h4.1M160.4 178.8l3.9 .1M161.1 160.8l4.5 12.4"/>
<path d="M161.1 173.7l.9 2.5M161.2 163.4l4.1 10M161.2 162.8l.5-.1a.37 .37 0 0 1 .1 .4 .37 .37 0 0 1-.3 .2l-.3 .1M161.2 163.4h-1.7M161.2 162.8v.6M161.2 162.8l-1.7 .1M161.6 160.5l-.5 .3M161.6 160.5h3.7M161.6 160.5l4.6 12.5M162.3 173.6l.5 .2 .1 .2M162.3 173.6l.1 .1M162.4 173.7l.5 .4"/>
<path d="M162.9 174l.5 1.4M163.3 177a.62 .62 0 0 1 .4-.8l-2.8 .1a1.49 1.49 0 0 0-1.5 .3l-.1 .3 .5 1.5M163.3 177h.7M163.3 177l-3.9 .1M163.3 177l.6 1.4M163.4 175.4l.6 1.6M163.5 173.4h1.8M163.5 173.4h-.7l-.5 .2M163.5 173.4v.5M163.5 173.9l-.6 .1M163.5 173.9l1.8 .1M163.5 173.9l.5 1.3"/>
<path d="M163.9 178.4l.6 .1M163.9 178.4l.1 .4 .3 .1M164 175.2l.6 1M164 175.2l-.6 .2M164 177l.5 1.5M164.3 178.9h.8M164.5 178.5l.3 .3 .3 .1M164.6 176.2a.59 .59 0 0 0-.6 .8M164.6 176.2h.4M165 176.2v.6M165 176.8l-1 .2M165 176.8l.5 1.5"/>
<path d="M165.1 178.9h.4M165.3 173.4l.4 .2a.26 .26 0 0 1 0 .3 .26 .26 0 0 1-.3 0l-.1 .1M165.3 173.4v.6M165.3 160.5l4.5 12.5M165.3 174l.4 1.2M165.5 178.3v.6M165.5 178.3l-1 .2M165.5 178.9h1.4M165.5 178.3h1.4M165.6 173.2l2 5.3M165.7 175.2l.1 1M165.7 175.2h-1.7"/>
<path d="M165.8 176.2l.5 .6M165.8 176.2h-.8M166.2 173l1.9 5.9M166.2 173l-.6 .2M166.2 173h3.6M166.3 175l-.6 .2M166.3 176.8l.6 1.5M166.3 176.8h-1.3M166.4 175.4a.58 .58 0 0 1-.6 .8M166.8 176.6l-.5 .2M166.9 178.3l.6 .2M166.9 178.9h1.2"/>
<path d="M166.9 178.3v.6M167.5 178.5l.2 .3 .4 .1M167.5 178.5h.1M167.6 178.5l.5 .4M168.1 178.9h.1M169.8 173l2.2 6-3.9-.1"/>
<circle cx="76.7" cy="168.4" r="2.58"/>
<circle cx="76.7" cy="168.4" r="3.4"/>
<circle cx="76.7" cy="168.4" r="2.79"/>
<circle cx="112.7" cy="168.4" r="2.79"/>
<circle cx="112.7" cy="168.3" r="2.57"/>
<circle cx="112.7" cy="168.4" r="3.4"/>
</g>
<text font-size="6.3" x="13.3" y="21.1">GEOMETRY ACCORDING TO STEP FILE</text>
<text font-size="2.8" x="135.2" y="290.7">A3</text>
<g font-size="2.5">
<text x="31.1" y="8.4">5</text>
<text x="79.9" y="8.4">6</text>
<text x="124.4" y="8.4">7</text>
<text x="179" y="8.4">8</text>
<text x="6.9" y="33.4">A</text>
<text x="201.7" y="33.4">A</text>
<text x="6.9" y="79.4">B</text>
<text x="201.8" y="79.4">B</text>
<text x="6.8" y="125.6">C</text>
<text x="201.7" y="125.6">C</text>
<text x="6.7" y="171.9">D</text>
<text x="55.9" y="169.6" transform="rotate(-90 55.9 169.6)">12,2</text>
<text x="201.7" y="171.9">D</text>
<text x="93.2" y="189">28</text>
<text x="159" y="189.6">10,2</text>
<text x="7.1" y="218">E</text>
<text x="201.8" y="218">E</text>
<text x="78.5" y="255.4">251001_SSU_Cable Pull Relief_DRAWING_00</text>
<text x="153.4" y="255.2">UNLESS OTHERWISE SPECIFIED:</text>
<text x="78.5" y="260.4">251001</text>
<text x="123" y="260.4">24-8-2016</text>
<text x="160.5" y="260.4">ASA</text>
<text x="78.5" y="265.4">00</text>
<text x="123" y="265.4">JD</text>
<text x="160.5" y="265.4">DIN 16901 II</text>
<text x="78.5" y="270.4">2:1</text>
<text x="78.5" y="275.4">MM</text>
<text x="123" y="270.4">TvB</text>
<text x="123" y="275.4">PRELIMINARY</text>
<text x="160.5" y="275.4">Ra ≤ 0.8µm</text>
<text x="160.5" y="270.4">RAL 7038</text>
<text x="160.5" y="280.4">GEOMETRY ACCORDING TO STEP</text>
<text x="160.5" y="282.9">FILE</text>
<text x="107.9" y="290.4">SHEET 1 OF 1</text>
</g>
<g font-size="2.1">
<text x="66" y="255.2">TITLE:</text>
<text x="66" y="260.2">PROJECT:</text>
<text x="106" y="260.2">DATE:</text>
<text x="146" y="260.2">MATERIAL:</text>
<text x="66" y="265.2">REVISION:</text>
<text x="106" y="265.2">DRAWN BY:</text>
<text x="146" y="265.2">TOLERANCE:</text>
<text x="66" y="270.2">SCALE:</text>
<text x="66" y="275.2">UNIT:</text>
<text x="106" y="275.2">STATUS:</text>
<text x="106" y="270.2">APPROVED BY:</text>
<text x="146" y="270.2">COLOR:</text>
<text x="146" y="275.2">FINISH:</text>
<text x="25.8" y="281.5">www.reggs.com</text>
<text x="66.2" y="279.5">PROPRIETARY AND CONFIDENTIAL</text>
<text x="146" y="280.2">COMMENTS:</text>
<text x="25.8" y="283.6">Paul van Vlissingenstraat 6a</text>
<text x="25.8" y="285.7">1096BK Amsterdam</text>
<text x="66" y="282.6">The information contained in this</text>
<text x="66" y="284.7">drawing is the sole property of</text>
<text x="66" y="286.8">Reggs. Any reproduction in part or</text>
<text x="33.1" y="290.2">DO NOT SCALE DRAWING</text>
<text x="66" y="289">as a whole without the written</text>
<text x="66" y="291.1">permission of Reggs is prohibited.</text>
</g>
</svg>
